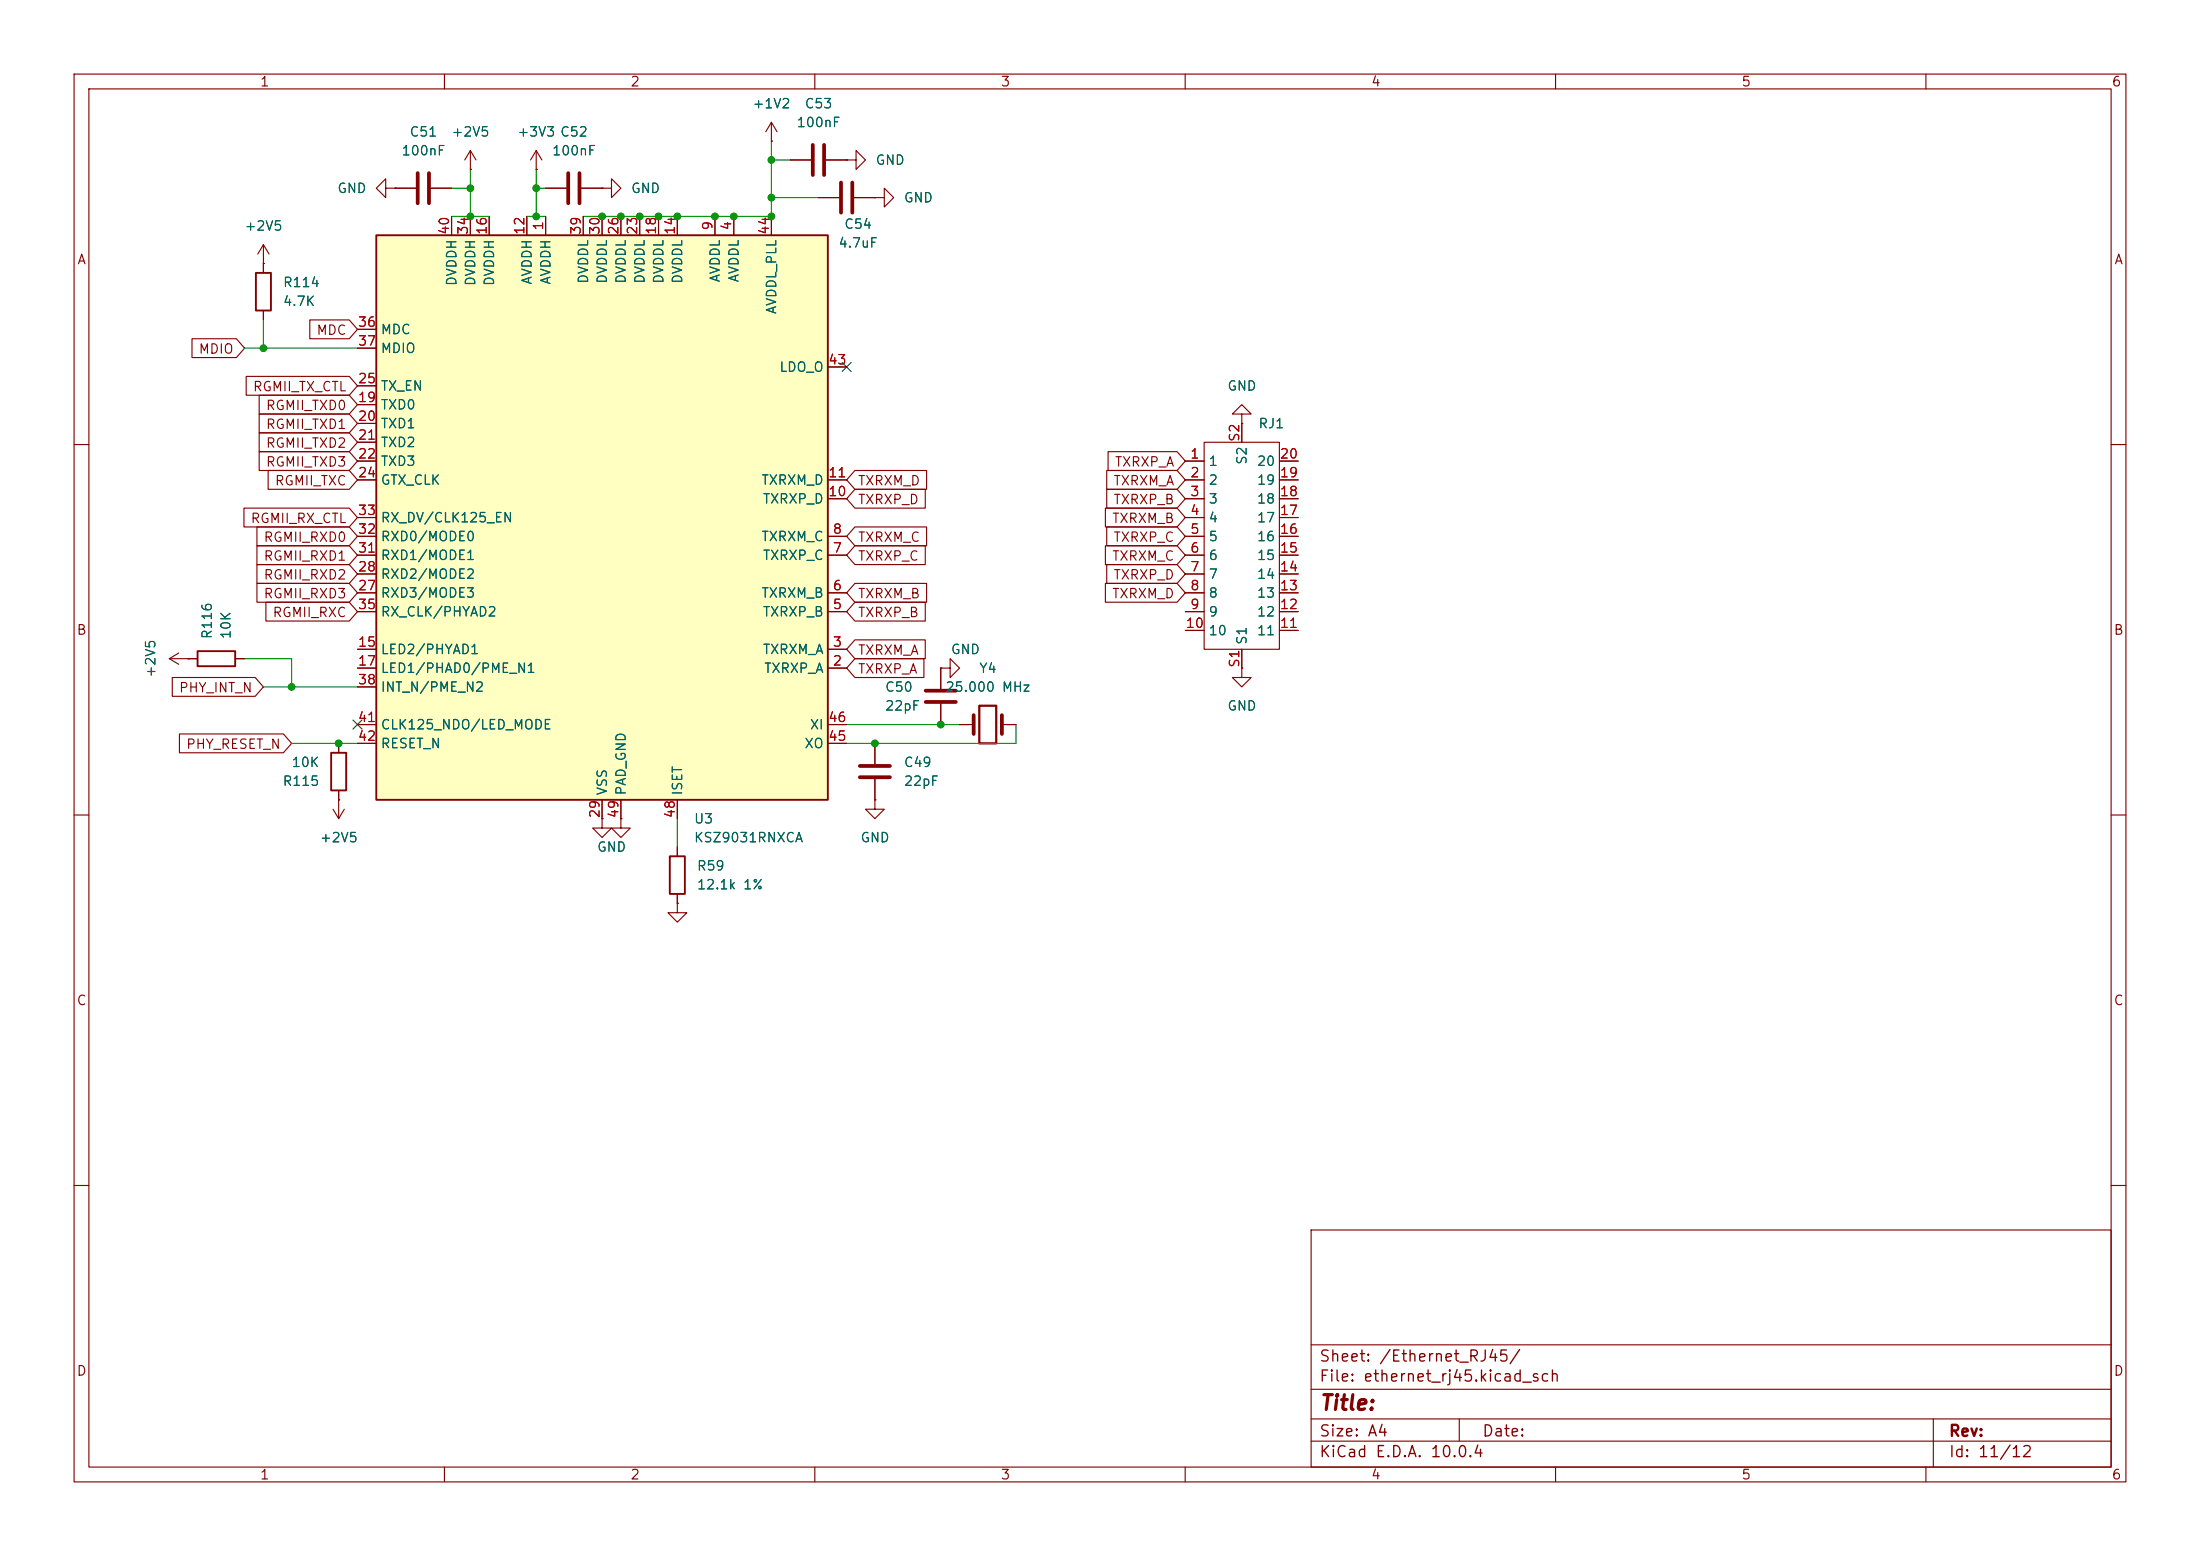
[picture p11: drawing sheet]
<svg xmlns="http://www.w3.org/2000/svg" width="297mm" height="210mm" viewBox="0 0 297 210" stroke-linecap="round" stroke-linejoin="round" font-family="sans-serif">
<g fill="none" stroke="#840000" stroke-width=".15">
<path d="M10 10h277v190h-277zM12 12h273v186h-273zM60 10v2M110 10v2M160 10v2M210 10v2M260 10v2M106.7 21.6h2.8M111.5 21.6h2.8M167.6 55.9h1.3l-1.3-1.3-1.2 1.3h1.2v1.3M167.6 57.2h.1M10 60h2"/>
<path d="M285 60h2M22.9 88.9h3.8M22.9 88.9l1.2 .8M24.1 88.1l-1.2 .8M25.4 88.9h.1M31.7 88.9h1.3M127 90.2h1.3v-1.3l1.2 1.3-1.2 1.2v-1.2M127 90.2h.1M127 90.2v2.8M127 95v2.8M10 110h2M91.4 114.3v1.3"/>
<path d="M285 110h2M91.4 120.7v1.2M10 160h2M177 166h108v32h-108zM285 160h2M60 198v2M110 198v2M160 198v2M177 194.5h108M177 191.5h108M177 187.5h108M177 181.5h108"/>
<path d="M197 191.5v3M210 198v2M260 198v2M261 191.5v6.5"/>
</g>
<path d="M109.7 19.6v4M111.3 19.6v4M125 93.2h4M125 94.7h4" fill="none" stroke="#840000" stroke-width=".51"/>
<path d="M26.7 87.9h5v2h-5zM90.4 115.6h2.1v5.1h-2.1z" fill="none" stroke="#840000" stroke-width=".25"/>
<path d="M50.8 31.8h61v76.2h-61z" fill="#ffffc2"/>
<path d="M34.5 36.8h2.1v5.1h-2.1zM50.8 31.8h61v76.2h-61zM44.7 101.6h2v5.1h-2z" fill="none" stroke="#840000" stroke-width=".25"/>
<g fill="none" stroke="#840000" stroke-width=".15">
<path d="M104.1 19.1h.1M104.1 16.5v2.6M104.1 16.5l-.7 1.3M104.1 16.5l.8 1.3M35.6 35.6h.1M35.6 33l-.8 1.3M35.6 33l.7 1.3M35.6 33v3.8M52.1 25.4v-1.3l-1.3 1.3 1.3 1.3v-1.3h1.2M53.3 25.4h.1M53.3 25.4h2.8M58.2 25.4h2.8"/>
<path d="M61 29.2v2.6M63.5 22.9h.1M63.5 20.3v2.6M63.5 29.2v2.6M63.5 20.3l-.8 1.3M63.5 20.3l.8 1.3M66 29.2v2.6M71.1 29.2v2.6M72.4 22.9h.1M72.4 20.3l-.8 1.3M72.4 20.3l.8 1.3M72.4 20.3v2.6"/>
<path d="M73.7 29.2v2.6M73.7 25.4h2.8M78.5 25.4h2.8M78.7 29.2v2.6M81.3 25.4h1.2v-1.3l1.3 1.3-1.3 1.3v-1.3M81.3 25.4h.1M81.3 29.2v2.6M83.8 29.2v2.6M86.4 29.2v2.6M88.9 29.2v2.6M91.4 29.2v2.6M96.5 29.2v2.6"/>
<path d="M99.1 29.2v2.6M104.1 29.2v2.6M106.7 21.6h2.8M110.5 26.7h2.8M111.5 21.6h2.8M114.3 21.6h1.3v-1.3l1.2 1.3-1.2 1.3v-1.3M114.3 21.6h.1M115.3 26.7h2.8M118.1 26.7h1.3v-1.3l1.2 1.3-1.2 1.2v-1.2M118.1 26.7h.1M25.9 45.7h6l1.1 1.3-1.1 1.3h-6zM33.2 50.8h13.9l1.2 1.3-1.2 1.2h-13.9z"/>
<path d="M35 55.9h12.1l1.2 1.3-1.2 1.2h-12.1zM35 53.3h12.1l1.2 1.3-1.2 1.3h-12.1zM35 58.4h12.1l1.2 1.3-1.2 1.3h-12.1zM35.6 41.9v1.3M41.8 43.2h5.3l1.2 1.3-1.2 1.2h-5.3zM48.3 54.6h2.5M48.3 57.2h2.5M48.3 59.7h2.5M48.3 52.1h2.5M48.3 44.5h2.5M48.3 47h2.5M111.8 49.5h2.5"/>
<path d="M162.6 59.7h10.1v27.9h-10.1zM167.6 57.2h.1M167.6 57.2v2.5M32.9 68.6h14.2l1.2 1.3-1.2 1.2h-14.2zM34.7 73.7h12.4l1.2 1.2-1.2 1.3h-12.4zM34.7 76.2h12.4l1.2 1.3-1.2 1.2h-12.4zM34.7 78.7h12.4l1.2 1.3-1.2 1.3h-12.4zM34.7 71.1h12.4l1.2 1.3-1.2 1.3h-12.4zM35 61h12.1l1.2 1.2-1.2 1.3h-12.1zM36.2 63.5h10.9l1.2 1.3-1.2 1.2h-10.9zM48.3 74.9h2.5M48.3 72.4h2.5"/>
<path d="M48.3 64.8h2.5M48.3 62.2h2.5M48.3 77.5h2.5M48.3 69.9h2.5M111.8 74.9h2.5M111.8 72.4h2.5M111.8 67.3h2.5M111.8 64.8h2.5M115.4 73.7h9.5v2.5h-9.5l-1.1-1.3zM115.4 78.7h9.7v2.6h-9.7l-1.1-1.3zM115.4 63.5h9.7v2.5h-9.7l-1.1-1.2zM115.4 71.1h9.7v2.6h-9.7l-1.1-1.3z"/>
<path d="M115.4 66h9.5v2.6h-9.5l-1.1-1.3zM149.2 78.7h9.7l1.1 1.3-1.1 1.3h-9.7zM149.2 68.6h9.7l1.1 1.3-1.1 1.2h-9.7zM149.2 73.7h9.7l1.1 1.2-1.1 1.3h-9.7zM149.4 71.1h9.5l1.1 1.3-1.1 1.3h-9.5zM149.4 66h9.5l1.1 1.3-1.1 1.3h-9.5zM149.4 63.5h9.5l1.1 1.3-1.1 1.2h-9.5zM149.4 76.2h9.5l1.1 1.3-1.1 1.2h-9.5zM149.6 61h9.3l1.1 1.2-1.1 1.3h-9.3zM160 74.9h2.6M160 72.4h2.6M160 67.3h2.6"/>
<path d="M160 64.8h2.6M160 62.2h2.6M160 77.5h2.6M160 69.9h2.6M172.7 74.9h2.6M172.7 72.4h2.6M172.7 67.3h2.6M172.7 64.8h2.6M172.7 62.2h2.6M172.7 77.5h2.6M172.7 69.9h2.6M23.3 91.4h11.1l1.2 1.3-1.2 1.3h-11.1z"/>
<path d="M24.2 99.1h14.1l1.1 1.2-1.1 1.3h-14.1zM25.4 88.9h.1M25.4 88.9h1.3M31.7 88.9h1.3M35.9 81.3h11.2l1.2 1.3-1.2 1.2h-11.2zM48.3 90.2h2.5M48.3 87.6h2.5M48.3 82.6h2.5M48.3 80h2.5M48.3 92.7h2.5M48.3 97.8h2.5M111.8 90.2h2.5"/>
<path d="M111.8 87.6h2.5M111.8 82.6h2.5M111.8 80h2.5M111.8 97.8h2.5M115.4 86.4h9.5v2.5h-9.5l-1.1-1.3zM115.4 81.3h9.5v2.5h-9.5l-1.1-1.2zM115.4 88.9h9.3v2.5h-9.3l-1.1-1.2zM127 90.2h.1M127 90.2v2.8M127 95v2.8M129.5 97.8h1.9M135.3 97.8h1.9"/>
<path d="M160 82.6h2.6M160 80h2.6M160 85.1h2.6M167.6 90.2v1.2h1.3l-1.3 1.3-1.2-1.3h1.2M167.6 90.2h.1M167.6 87.6v2.6M172.7 82.6h2.6M172.7 80h2.6M172.7 85.1h2.6M45 109.2l.7 1.3M45.7 108h.1M45.7 100.3v1.3"/>
<path d="M45.7 106.7v3.8M46.5 109.2l-.8 1.3M48.3 100.3h2.5M81.3 110.5v1.3h1.2l-1.2 1.2-1.3-1.2h1.3M81.3 110.5h.1M81.3 108v2.5M83.8 110.5v1.3h1.3l-1.3 1.2-1.3-1.2h1.3M83.8 110.5h.1M83.8 108v2.5M91.4 108v2.5M91.4 114.3v1.3M111.8 100.3h2.5"/>
<path d="M118.1 108v1.2h1.3l-1.3 1.3-1.3-1.3h1.3M118.1 108h.1M118.1 100.3v2.8M118.1 105.2v2.8M91.4 121.9v1.3h1.3l-1.3 1.3-1.2-1.3h1.2M91.4 121.9h.1M91.4 120.7v1.2"/>
</g>
<path d="M56.4 23.4v4M57.9 23.4v4M76.7 23.4v4M78.2 23.4v4M113.5 24.6v4.1M115.1 24.6v4.1M131.4 96.5v2.6M135.3 96.5v2.6M116.1 103.4h4M116.1 104.9h4" fill="none" stroke="#840000" stroke-width=".51"/>
<path d="M132.2 95.3h2.3v5h-2.3z" fill="none" stroke="#840000" stroke-width=".3"/>
<g fill="none" stroke="#009600" stroke-width=".15">
<path d="M104.1 19.1v10.1h-25.4M61 29.2h5M61 25.4h2.5M63.5 22.9v6.3M71.1 29.2h2.6M72.4 25.4h1.3M72.4 22.9v6.3M104.1 26.7h6.4M104.1 21.6h2.6M33 47h15.3M35.6 43.2v3.8M33 88.9h6.4v3.8"/>
<path d="M35.6 92.7h12.7M114.3 97.8h15.2M137.2 97.8v2.5h-22.9M39.4 100.3h8.9M91.4 110.5v3.8"/>
</g>
<path d="M113.7 48.9l1.2 1.2M114.9 48.9l-1.2 1.2M47.7 97.2l1.2 1.2M48.9 97.2l-1.2 1.2" fill="none" stroke="#000084" stroke-width=".15"/>
<g fill="#009600" stroke="#009600" stroke-width=".14">
<circle cx="81.3" cy="29.2" r=".46"/>
<circle cx="63.5" cy="29.2" r=".46"/>
<circle cx="91.4" cy="29.2" r=".46"/>
<circle cx="88.9" cy="29.2" r=".46"/>
<circle cx="63.5" cy="25.4" r=".46"/>
<circle cx="72.4" cy="25.4" r=".46"/>
<circle cx="72.4" cy="29.2" r=".46"/>
<circle cx="83.8" cy="29.2" r=".46"/>
<circle cx="86.4" cy="29.2" r=".46"/>
<circle cx="104.1" cy="26.7" r=".46"/>
<circle cx="104.1" cy="21.6" r=".46"/>
<circle cx="104.1" cy="29.2" r=".46"/>
<circle cx="96.5" cy="29.2" r=".46"/>
<circle cx="99.1" cy="29.2" r=".46"/>
<circle cx="39.4" cy="92.7" r=".46"/>
<circle cx="35.6" cy="47" r=".46"/>
<circle cx="45.7" cy="100.3" r=".46"/>
<circle cx="118.1" cy="100.3" r=".46"/>
<circle cx="127" cy="97.8" r=".46"/>
</g>
<text font-size="2" fill="#840000" x="178" y="190.8">Title:</text>
<g font-size="1.5" fill="#840000">
<text x="178" y="184.2">Sheet: /Ethernet_RJ45/</text>
<text x="178" y="186.9">File: ethernet_rj45.kicad_sch</text>
<text x="178" y="197.1">KiCad E.D.A. 10.0.4</text>
<text x="178" y="194.3">Size: A4</text>
<text x="200" y="194.3">Date:</text>
<text x="263" y="194.3">Rev:</text>
<text x="263" y="197.1">Id: 11/12</text>
</g>
<g font-size="1.3" fill="#840000">
<text x="35" y="12">1</text>
<text x="85" y="12">2</text>
<text x="135" y="12">3</text>
<text x="185" y="12">4</text>
<text x="235" y="12">5</text>
<text x="285" y="12">6</text>
<text x="10.3" y="36">A</text>
<text x="285.3" y="36">A</text>
<text x="42.6" y="45.5">MDC</text>
<text x="26.7" y="48.1">MDIO</text>
<text x="34" y="53.1">RGMII_TX_CTL</text>
<text x="35.8" y="58.2">RGMII_TXD1</text>
<text x="35.8" y="55.7">RGMII_TXD0</text>
<text x="35.8" y="60.8">RGMII_TXD2</text>
<text x="35.8" y="63.3">RGMII_TXD3</text>
<text x="37" y="65.8">RGMII_TXC</text>
<text x="115.7" y="65.8">TXRXM_D</text>
<text x="150.2" y="65.8">TXRXM_A</text>
<text x="150.4" y="63.3">TXRXP_A</text>
<text x="33.7" y="70.9">RGMII_RX_CTL</text>
<text x="115.7" y="68.4">TXRXP_D</text>
<text x="150" y="70.9">TXRXM_B</text>
<text x="150.2" y="68.4">TXRXP_B</text>
<text x="35.5" y="76">RGMII_RXD1</text>
<text x="35.5" y="73.5">RGMII_RXD0</text>
<text x="115.7" y="76">TXRXP_C</text>
<text x="115.7" y="73.5">TXRXM_C</text>
<text x="150" y="76">TXRXM_C</text>
<text x="150.2" y="73.5">TXRXP_C</text>
<text x="35.5" y="78.5">RGMII_RXD2</text>
<text x="35.5" y="81.1">RGMII_RXD3</text>
<text x="36.7" y="83.6">RGMII_RXC</text>
<text x="115.7" y="83.6">TXRXP_B</text>
<text x="115.7" y="81.1">TXRXM_B</text>
<text x="150" y="81.1">TXRXM_D</text>
<text x="150.2" y="78.5">TXRXP_D</text>
<text x="10.3" y="86">B</text>
<text x="115.7" y="88.7">TXRXM_A</text>
<text x="285.3" y="86">B</text>
<text x="24.1" y="93.8">PHY_INT_N</text>
<text x="115.7" y="91.2">TXRXP_A</text>
<text x="25" y="101.4">PHY_RESET_N</text>
<text x="10.3" y="136">C</text>
<text x="285.3" y="136">C</text>
<text x="10.3" y="186">D</text>
<text x="285.3" y="186">D</text>
<text x="35" y="200">1</text>
<text x="85" y="200">2</text>
<text x="135" y="200">3</text>
<text x="185" y="200">4</text>
<text x="235" y="200">5</text>
<text x="285" y="200">6</text>
</g>
<g font-size="1.3" fill="#006464">
<text x="101.5" y="14.9">+1V2</text>
<text x="107.5" y="17.5">100nF</text>
<text x="108.5" y="14.9">C53</text>
<text x="54.1" y="21.3">100nF</text>
<text x="55.2" y="18.8">C51</text>
<text x="60.9" y="18.8">+2V5</text>
<text x="69.7" y="18.8">+3V3 C52</text>
<text x="74.4" y="21.3">100nF</text>
<text x="118.1" y="22.6">GND</text>
<text x="45.4" y="26.4">GND</text>
<text x="85.1" y="26.4">GND</text>
<text x="121.9" y="27.6">GND</text>
<text x="32.9" y="31.5">+2V5</text>
<text x="113.1" y="33.7">4.7uF</text>
<text x="113.9" y="31.2">C54</text>
<text x="38.1" y="39.1">R114</text>
<text x="38.1" y="41.6">4.7K</text>
<text x="61.9" y="38.7" transform="rotate(-90 61.9 38.7)">DVDDH</text>
<text x="64.5" y="38.7" transform="rotate(-90 64.5 38.7)">DVDDH</text>
<text x="67" y="38.7" transform="rotate(-90 67 38.7)">DVDDH</text>
<text x="72.1" y="38.5" transform="rotate(-90 72.1 38.5)">AVDDH</text>
<text x="74.6" y="38.5" transform="rotate(-90 74.6 38.5)">AVDDH</text>
<text x="79.7" y="38.4" transform="rotate(-90 79.7 38.4)">DVDDL</text>
<text x="82.3" y="38.4" transform="rotate(-90 82.3 38.4)">DVDDL</text>
<text x="84.8" y="38.4" transform="rotate(-90 84.8 38.4)">DVDDL</text>
<text x="87.3" y="38.4" transform="rotate(-90 87.3 38.4)">DVDDL</text>
<text x="89.9" y="38.4" transform="rotate(-90 89.9 38.4)">DVDDL</text>
<text x="92.4" y="38.4" transform="rotate(-90 92.4 38.4)">DVDDL</text>
<text x="97.5" y="38.2" transform="rotate(-90 97.5 38.2)">AVDDL</text>
<text x="100" y="38.2" transform="rotate(-90 100 38.2)">AVDDL</text>
<text x="51.3" y="45.4">MDC</text>
<text x="51.3" y="48">MDIO</text>
<text x="105.1" y="42.5" transform="rotate(-90 105.1 42.5)">AVDDL_PLL</text>
<text x="51.3" y="53">TX_EN</text>
<text x="105.1" y="50.5">LDO_O</text>
<text x="165.6" y="53">GND</text>
<text x="51.3" y="55.6">TXD0</text>
<text x="51.3" y="58.1">TXD1</text>
<text x="169.8" y="58.1">RJ1</text>
<text x="51.3" y="60.7">TXD2</text>
<text x="51.3" y="63.2">TXD3</text>
<text x="51.3" y="65.7">GTX_CLK</text>
<text x="102.7" y="65.7">TXRXM_D</text>
<text x="163.1" y="63.2">1</text>
<text x="163.1" y="65.7">2</text>
<text x="168.6" y="62.8" transform="rotate(-90 168.6 62.8)">S2</text>
<text x="169.6" y="65.7">19</text>
<text x="169.6" y="63.2">20</text>
<text x="51.3" y="70.8">RX_DV/CLK125_EN</text>
<text x="102.9" y="68.3">TXRXP_D</text>
<text x="163.1" y="68.3">3</text>
<text x="163.1" y="70.8">4</text>
<text x="169.6" y="70.8">17</text>
<text x="169.6" y="68.3">18</text>
<text x="51.3" y="75.9">RXD1/MODE1</text>
<text x="51.3" y="73.4">RXD0/MODE0</text>
<text x="102.7" y="73.4">TXRXM_C</text>
<text x="102.9" y="75.9">TXRXP_C</text>
<text x="163.1" y="73.4">5</text>
<text x="163.1" y="75.9">6</text>
<text x="169.6" y="75.9">15</text>
<text x="169.6" y="73.4">16</text>
<text x="51.3" y="81">RXD3/MODE3</text>
<text x="51.3" y="78.4">RXD2/MODE2</text>
<text x="51.3" y="83.5">RX_CLK/PHYAD2</text>
<text x="102.7" y="81">TXRXM_B</text>
<text x="102.9" y="83.5">TXRXP_B</text>
<text x="163.1" y="78.4">7</text>
<text x="163.1" y="81">8</text>
<text x="163.1" y="83.5">9</text>
<text x="169.6" y="83.5">12</text>
<text x="169.6" y="81">13</text>
<text x="169.6" y="78.4">14</text>
<text x="28.9" y="86.4" transform="rotate(-90 28.9 86.4)">R116</text>
<text x="31.5" y="86.4" transform="rotate(-90 31.5 86.4)">10K</text>
<text x="51.3" y="88.6">LED2/PHYAD1</text>
<text x="102.9" y="88.6">TXRXM_A</text>
<text x="128.3" y="88.6">GND</text>
<text x="163.1" y="86.1">10</text>
<text x="168.6" y="87.1" transform="rotate(-90 168.6 87.1)">S1</text>
<text x="169.6" y="86.1">11</text>
<text x="21.3" y="91.5" transform="rotate(-90 21.3 91.5)">+2V5</text>
<text x="51.3" y="91.1">LED1/PHAD0/PME_N1</text>
<text x="51.3" y="93.7">INT_N/PME_N2</text>
<text x="103.1" y="91.1">TXRXP_A</text>
<text x="119.4" y="93.7">C50</text>
<text x="127.5" y="93.7">25.000 MHz</text>
<text x="132.1" y="91.1">Y4</text>
<text x="51.3" y="98.8">CLK125_NDO/LED_MODE</text>
<text x="51.3" y="101.3">RESET_N</text>
<text x="108.5" y="101.3">XO</text>
<text x="109.2" y="98.8">XI</text>
<text x="119.4" y="96.2">22pF</text>
<text x="165.6" y="96.2">GND</text>
<text x="38.1" y="106.4">R115</text>
<text x="39.3" y="103.8">10K</text>
<text x="82.3" y="107.4" transform="rotate(-90 82.3 107.4)">VSS</text>
<text x="84.8" y="107.4" transform="rotate(-90 84.8 107.4)">PAD_GND</text>
<text x="92.4" y="107.4" transform="rotate(-90 92.4 107.4)">ISET</text>
<text x="121.9" y="103.8">C49</text>
<text x="121.9" y="106.4">22pF</text>
<text x="93.6" y="111.5">U3</text>
<text x="43.1" y="114">+2V5</text>
<text x="80.5" y="115.3">GND</text>
<text x="93.6" y="114">KSZ9031RNXCA</text>
<text x="94" y="117.8">R59</text>
<text x="116.1" y="114">GND</text>
<text x="94" y="120.4">12.1k 1%</text>
</g>
<g font-size="1.3" fill="#a90000">
<text x="60.9" y="31.8" transform="rotate(-90 60.9 31.8)">40</text>
<text x="63.5" y="31.8" transform="rotate(-90 63.5 31.8)">34</text>
<text x="66" y="31.8" transform="rotate(-90 66 31.8)">16</text>
<text x="71.1" y="31.8" transform="rotate(-90 71.1 31.8)">12</text>
<text x="73.6" y="31.2" transform="rotate(-90 73.6 31.2)">1</text>
<text x="78.7" y="31.8" transform="rotate(-90 78.7 31.8)">39</text>
<text x="81.3" y="31.8" transform="rotate(-90 81.3 31.8)">30</text>
<text x="83.8" y="31.8" transform="rotate(-90 83.8 31.8)">26</text>
<text x="86.3" y="31.8" transform="rotate(-90 86.3 31.8)">23</text>
<text x="88.9" y="31.8" transform="rotate(-90 88.9 31.8)">18</text>
<text x="91.4" y="31.8" transform="rotate(-90 91.4 31.8)">14</text>
<text x="96.5" y="31.2" transform="rotate(-90 96.5 31.2)">9</text>
<text x="99" y="31.2" transform="rotate(-90 99 31.2)">4</text>
<text x="104.1" y="31.8" transform="rotate(-90 104.1 31.8)">44</text>
<text x="48.2" y="44.4">36</text>
<text x="48.2" y="47">37</text>
<text x="48.2" y="52">25</text>
<text x="111.7" y="49.5">43</text>
<text x="48.2" y="54.6">19</text>
<text x="48.2" y="57.1">20</text>
<text x="48.2" y="59.7">21</text>
<text x="167.6" y="59.7" transform="rotate(-90 167.6 59.7)">S2</text>
<text x="48.2" y="62.2">22</text>
<text x="48.2" y="64.7">24</text>
<text x="111.7" y="64.7">11</text>
<text x="160.6" y="62.2">1</text>
<text x="160.6" y="64.7">2</text>
<text x="172.7" y="64.7">19</text>
<text x="172.7" y="62.2">20</text>
<text x="48.2" y="69.8">33</text>
<text x="111.7" y="67.3">10</text>
<text x="160.6" y="67.3">3</text>
<text x="160.6" y="69.8">4</text>
<text x="172.7" y="69.8">17</text>
<text x="172.7" y="67.3">18</text>
<text x="48.2" y="77.4">28</text>
<text x="48.2" y="74.9">31</text>
<text x="48.2" y="72.4">32</text>
<text x="112.3" y="74.9">7</text>
<text x="112.3" y="72.4">8</text>
<text x="160.6" y="72.4">5</text>
<text x="160.6" y="74.9">6</text>
<text x="160.6" y="77.4">7</text>
<text x="172.7" y="77.4">14</text>
<text x="172.7" y="74.9">15</text>
<text x="172.7" y="72.4">16</text>
<text x="48.2" y="80">27</text>
<text x="48.2" y="82.5">35</text>
<text x="112.3" y="82.5">5</text>
<text x="112.3" y="80">6</text>
<text x="160.6" y="80">8</text>
<text x="160.6" y="82.5">9</text>
<text x="172.7" y="82.5">12</text>
<text x="172.7" y="80">13</text>
<text x="48.2" y="87.6">15</text>
<text x="112.3" y="87.6">3</text>
<text x="160" y="85.1">10</text>
<text x="172.7" y="85.1">11</text>
<text x="48.2" y="90.1">17</text>
<text x="48.2" y="92.7">38</text>
<text x="112.3" y="90.1">2</text>
<text x="167.6" y="90.2" transform="rotate(-90 167.6 90.2)">S1</text>
<text x="48.2" y="97.8">41</text>
<text x="48.2" y="100.3">42</text>
<text x="111.7" y="100.3">45</text>
<text x="111.7" y="97.8">46</text>
<text x="81.3" y="110.5" transform="rotate(-90 81.3 110.5)">29</text>
<text x="83.8" y="110.5" transform="rotate(-90 83.8 110.5)">49</text>
<text x="91.4" y="110.5" transform="rotate(-90 91.4 110.5)">48</text>
</g>
</svg>
